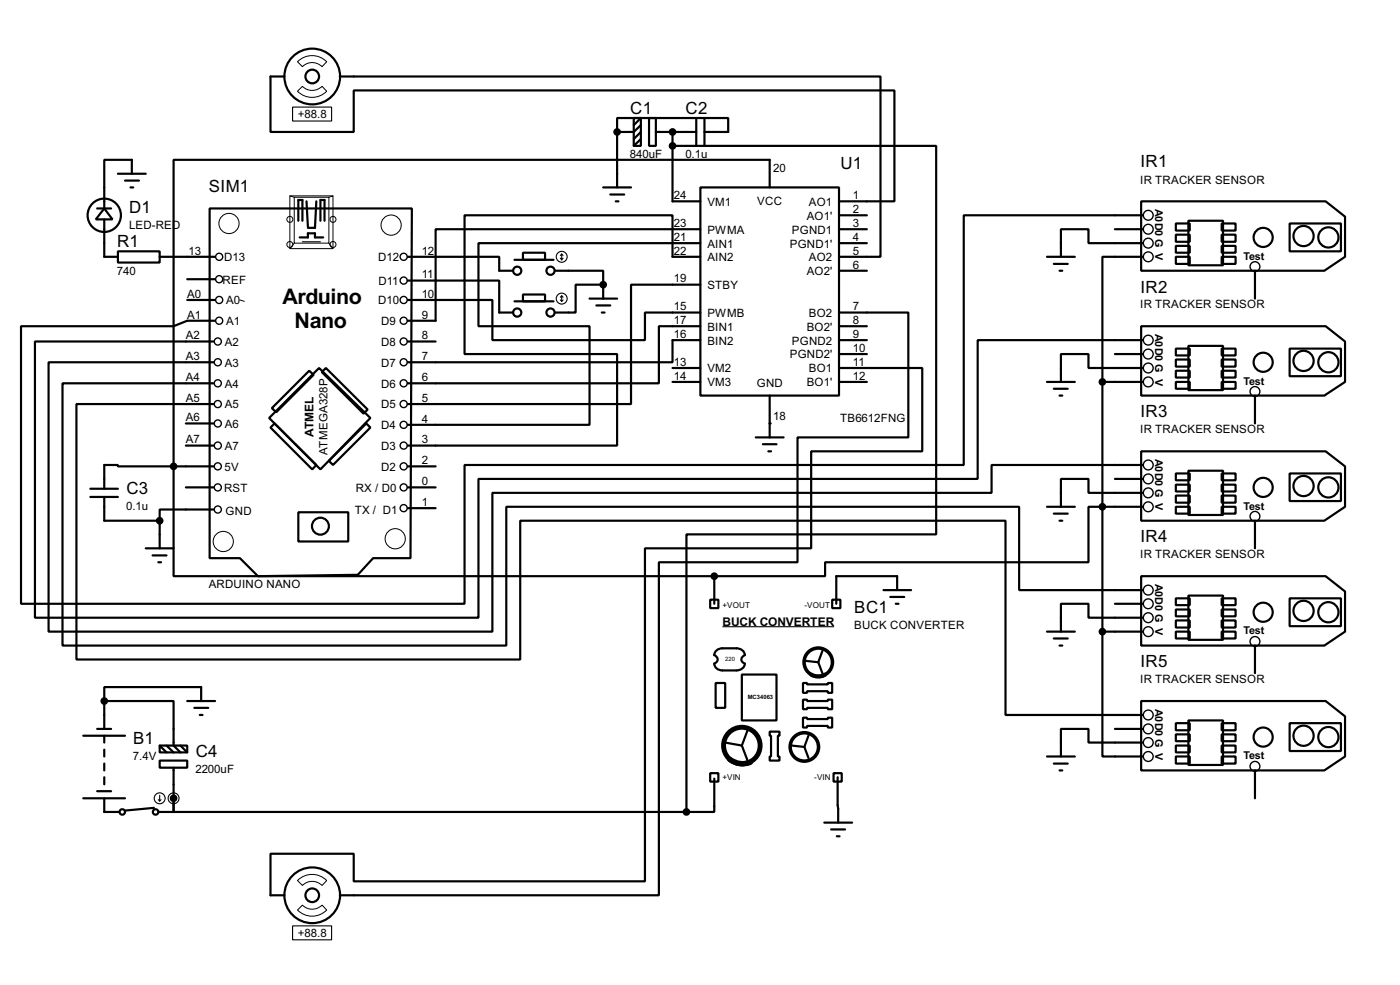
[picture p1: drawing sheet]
<svg xmlns="http://www.w3.org/2000/svg" width="256mm" height="180mm" viewBox="0 0 256 180" stroke-linecap="round" stroke-linejoin="round" font-family="sans-serif">
<g fill="none" stroke="#000" stroke-width=".4">
<path d="M52.1 14h-2.5v10.2h15.2v-7.6h99.1v20.3h-10.2M62.3 14h99v33h-7.6M17.8 38.2h2.6M19.1 38.2l1.5 2h-3zM21.6 31.8h5.1M22.9 33.1h2.6M23.9 34.3h.5M24.2 31.8v-2.5h-5.1v8.9M38.4 38.2h37.1l-.3 64h-6.8l-2.8 3-18.3 .3-3.3-3.3h-5.6zM56.2 36.9l.2 4.6M58 36.9l-.3 4.8h-1.3M110.5 34.3h5.1"/>
<path d="M111.8 35.6h2.6M112.8 36.9h.5M113.1 24.2v-2.6h20.3v2.6h-4.3M113.1 24.2v10.1M116.1 21.6h1.3v5.1h-1.3zM117.4 22.9l-1.3 1.3h-3M117.4 25.5l-1.3 1.2M117.4 24.2l-1.3 1.3M117.4 21.6l-1.3 1.3M118.9 21.6h1.3v5.1h-1.3zM120.2 24.2h7.4M123.2 26.7h48.3v71.1h-45.7v50.8"/>
<path d="M123.2 24.2v12.7h5.1M127.6 21.6v5.1M128.3 34.3h25.4v38.1h-25.4zM129.1 21.6v5.1M141 34.3v-5h-109.2v56.1M153.7 39.4h5.1M209.1 36.9h33.8l3.5 2.8v7.3l-3.8 2.6h-33.5zM209.4 39.4h-32.8v45.7h-91.5v25.4h-81.2v-50.8h27.9l2.5-1h5.1M19.1 40.2v6.8h2.5M21.6 46h7.7v2.1h-7.7zM29.3 47h10.1M34.3 54.9h5.1"/>
<path d="M34.3 51.1h5.1M54.7 40.4v-3.8h.7v3.8M54.9 43.5h1.5v-.8h1.3v.8h1.5M58.7 40.4v-3.8h.8v3.8M74.7 54.9h15.5v7.4h28v-5.1h10.1M74.7 51.4h16.8v5.8h2.5M74.7 47h16.8v2.6h2.5M94.3 47.6h7.1M94.3 55.2h7.1M95.8 46.3h4.1v1.3h-4.1zM95.8 53.9h4.1v1.3h-4.1zM101.7 49.6h8.8v2.5"/>
<path d="M108 54.7h5.1M109.3 55.9h2.5M110.3 57.2h.5M110.5 52.1h-5v5.1h-3.8M110.5 52.1v2.6M128.3 47h-5.1v-7.6h-38.1v25.4h28v16.8h-38.4M128.3 44.5h-40.6v15.2h20.3v18.1h-33.3M128.3 52.1h-12.7v21.9h-40.9M128.3 59.7h-7.6v10.5h-46M128.3 42h-48.5v16.7h-5.1M153.7 57.2h12.7v22.9h-20.3v22.8h-25.4v61h-58.4M153.7 42h5.1"/>
<path d="M153.7 44.5h5.1M153.7 59.7h5.1M153.7 49.6h5.1M191.8 47h5.1M193.1 48.3h2.5M194.1 49.6h.5M204.3 42h5.1M209.1 59.7h33.8l3.5 2.8v7.4l-3.8 2.5h-33.5zM209.4 44.5h-10v-2.5h-5v5M209.4 47h-7.4v22.9M215.4 43h2.6v1.3h-2.6zM215.4 40.9h2.6v1.3h-2.6z"/>
<path d="M215.4 47h2.6v1.3h-2.6zM215.4 45h2.6v1.3h-2.6zM217.7 40.4h6.4v8.2h-6.4zM223.8 43h2.6v1.3h-2.6zM223.8 40.9h2.6v1.3h-2.6zM223.8 47h2.6v1.3h-2.6zM223.8 45h2.6v1.3h-2.6zM229.9 49.6v5.1M236.3 40.9h9.4v5.1h-9.4zM34.1 77.5h5.1M39.2 74h-25.2v46.7h81.3v-25.4h88.9v35.6h25.2M39.2 70.2h-27.7v48h81.3v-25.4h93.9v15.2h22.7"/>
<path d="M39.2 66.3h-30.3v49.3h81.3v-25.4h91.5v-5.1h27.7M49.6 78.3l.7-.8 7.7 7.6-.8 .8zM49.8 74.7l6.9-6.8 .8 .7-6.9 6.9zM58.5 67.4l9.4 9.1-9.2 9.4-9.4-9.4zM59 68.1l.7-.7 7.7 7.6-.8 .7zM74.7 62.5h5.1M123.2 69.9h5.1M123.2 67.4h5.1M128.3 62.3h-5.1v4h-48.5M141 72.4v7.7M153.7 67.4h15.3v15.2h-20.4v17.8h-30.4v60.9h-53.4v-5h-15.2v7.6h2.5M153.7 69.9h5.1"/>
<path d="M153.7 62.3h5.1M153.7 64.8h5.1M191.8 69.9h5.1M193.1 71.2h2.5M194.1 72.4h.5M202 69.9h7.4M202 69.9v45.7M204.3 64.8h5.1M209.4 62.3h-30.3v25.4h-91.4v25.4h-81.3v-50.6h32.8M209.4 67.4h-10v-2.6h-5v5.1M215.4 65.8h2.6v1.3h-2.6zM215.4 63.8h2.6v1.3h-2.6z"/>
<path d="M215.4 69.9h2.6v1.3h-2.6zM215.4 67.9h2.6v1.2h-2.6zM217.7 63.3h6.4v8.1h-6.4zM223.8 65.8h2.6v1.3h-2.6zM223.8 63.8h2.6v1.3h-2.6zM223.8 69.9h2.6v1.3h-2.6zM223.8 67.9h2.6v1.2h-2.6zM229.9 72.4v5.1M236.3 63.8h9.4v5.1h-9.4zM16.6 91h5M16.6 89.5h5M19.1 91v4.3h10.2"/>
<path d="M29.3 95.3v5.1M31.8 85.4h-10.2v-.3h-2.5v4.4M31.8 85.4v20.1h99.1M31.8 85.4h7.4M34.1 89.2h5.1M34.1 81.6h5.1M39.2 93.3h-9.9v2M54.7 93.8h9.1v5.3h-9.1zM60.3 84.4l6.8-6.9 .8 .8-6.9 6.8zM74.7 85.4h5.1M74.7 89.2h5.1M74.7 93h5.1"/>
<path d="M138.5 80.1h5.1M139.8 81.3h2.5M140.8 82.6h.5M191.8 92.8h5.1M193.1 94h2.5M194.1 95.3h.5M204.3 87.7h5.1M209.1 82.6h33.8l3.5 2.8v7.4l-3.8 2.5h-33.5zM209.4 90.2h-10v-2.5h-5v5.1M209.4 92.8h-10v10.1h-48.2v2.6h-20.3M215.4 88.7h2.6v1.3h-2.6zM215.4 86.7h2.6v1.2h-2.6z"/>
<path d="M215.4 92.8h2.6v1.2h-2.6zM215.4 90.7h2.6v1.3h-2.6zM217.7 86.2h6.4v8.1h-6.4zM223.8 88.7h2.6v1.3h-2.6zM223.8 86.7h2.6v1.2h-2.6zM223.8 92.8h2.6v1.2h-2.6zM223.8 90.7h2.6v1.3h-2.6zM229.9 95.3v5.1M236.3 86.7h9.4v5h-9.4zM26.7 100.4h5.1M28 101.7h2.5M29 102.9h.5"/>
<path d="M130.1 109.8h1.5v1.5h-1.5zM130.9 105.5v5M131.1 119.2l.8-.5h3a1.46 1.46 0 0 1 1.6 1.2 .79 .79 0 0 0-.5 1.3l.5 .3a1.39 1.39 0 0 1-1.6 1.2h-2.5a1.4 1.4 0 0 1-1.5-1.2l.4-.4a.79 .79 0 0 0-.4-1.2zM150.7 119.2l-.8 2M152.5 109.8h1.5v1.5h-1.5zM161.9 108h5M163.1 109.3h2.6M164.1 110.5h.5M164.4 108v-2.5h-11.2v5M191.8 115.6h5.1M193.1 116.9h2.5M194.1 118.2h.5"/>
<path d="M202 115.6v22.9h7.4M202 115.6h7.4M204.3 110.5h5.1M209.1 105.5h33.8l3.5 2.8v7.3l-3.8 2.6h-33.5zM209.4 113.1h-10v-2.6h-5v5.1M215.4 111.6h2.6v1.2h-2.6zM215.4 109.5h2.6v1.3h-2.6zM215.4 115.6h2.6v1.3h-2.6zM215.4 113.6h2.6v1.3h-2.6zM217.7 109h6.4v8.1h-6.4zM223.8 111.6h2.6v1.2h-2.6zM223.8 109.5h2.6v1.3h-2.6z"/>
<path d="M223.8 115.6h2.6v1.3h-2.6zM223.8 113.6h2.6v1.3h-2.6zM229.9 118.2v5M236.3 109.5h9.4v5.1h-9.4zM15.3 134.7h7.6M17.8 133.4h2.6M19.1 128.3v-2.5h17.8v2.5M19.1 128.3h12.7v8.2l1.3 1.2M19.1 128.3v5.1M19.1 134.7v1.2M19.1 137.2v1.3M19.1 139.8v1.2"/>
<path d="M29.3 139.2h5v1.3h-5zM29.3 136.5h5v1.2h-5zM29.3 136.5l1.2 1.2M30.5 136.5l1.3 1.2M33.1 136.5l1.2 1.2M34.3 128.3h5.1M35.6 129.6h2.6M36.6 130.9h.5M131.1 125h1.8v4.6h-1.8zM132.9 135.9l3 .6M135.9 123.5h6.4v8.4h-6.4zM135.9 136.5l1.1 2.7"/>
<path d="M137 133.7l-1.1 2.8M141 133.9h1.8v.8h-.3v3.8h.3v.7h-1.8v-.7h.3v-3.8h-.3zM145.1 136.5l2.3 .2M147.1 125h.8v.3h3.8v-.3h.8v1.8h-.8v-.3h-3.8v.3h-.8zM147.1 128.1h.8v.2h3.8v-.2h.8v1.7h-.8v-.2h-3.8v.2h-.8zM147.1 131.4h.8v.2h3.8v-.2h.8v1.8h-.8v-.3h-3.8v.3h-.8zM147.4 136.7l.7 2M147.6 121l2.3 .2M148.1 134.7l-.7 2M149.9 121.2l.8 2M191.8 138.5h5.1M193.1 139.8h2.5"/>
<path d="M204.3 133.4h5.1M209.1 128.3h33.8l3.5 2.8v7.4l-3.8 2.5h-33.5zM209.4 135.9h-10v-2.5h-5v5.1M215.4 134.4h2.6v1.3h-2.6zM215.4 132.4h2.6v1.3h-2.6zM215.4 138.5h2.6v1.3h-2.6zM215.4 136.5h2.6v1.2h-2.6zM217.7 131.9h6.4v8.1h-6.4zM223.8 134.4h2.6v1.3h-2.6zM223.8 132.4h2.6v1.3h-2.6zM223.8 138.5h2.6v1.3h-2.6zM223.8 136.5h2.6v1.2h-2.6z"/>
<path d="M236.3 132.4h9.4v5.1h-9.4zM15.3 146.1h7.6M17.8 144.8h2.6M19.1 142.3v1.3M19.1 146.1v2.5h2.8M28.2 147.9l-5.3 .5M31.8 146.1v2.5h94M31.8 140.5v8.1h-2.8M130.1 141.5h1.5v1.6h-1.5zM130.9 142.5v6.1h-5.1M151 150.6h5.1M152.3 151.8h2.5"/>
<path d="M152.7 141.5h1.5v1.6h-1.5zM153.3 153.1h.5M153.5 142.3l.1 8.3M194.1 141h.5M229.9 141v5.1"/>
<circle cx="57.2" cy="14" r="5.1"/>
<circle cx="57.2" cy="14" r="1.25"/>
<circle cx="19.1" cy="39.4" r="3.1"/>
<circle cx="94.7" cy="57.2" r=".75"/>
<circle cx="94.7" cy="49.6" r=".75"/>
<circle cx="100.8" cy="57.2" r=".75"/>
<circle cx="100.8" cy="49.6" r=".75"/>
<circle cx="231.4" cy="43.5" r="1.75"/>
<circle cx="238.8" cy="43.2" r="1.85"/>
<circle cx="243.3" cy="43.5" r="1.85"/>
<circle cx="231.4" cy="66.3" r="1.75"/>
<circle cx="238.8" cy="66.1" r="1.85"/>
<circle cx="243.3" cy="66.3" r="1.85"/>
<circle cx="58.7" cy="96.3" r="1.55"/>
<circle cx="231.4" cy="89.2" r="1.75"/>
<circle cx="238.8" cy="89" r="1.85"/>
<circle cx="243.3" cy="89.2" r="1.85"/>
<circle cx="231.4" cy="112.1" r="1.75"/>
<circle cx="238.8" cy="111.8" r="1.85"/>
<circle cx="243.3" cy="112.1" r="1.85"/>
<circle cx="231.4" cy="134.9" r="1.75"/>
<circle cx="238.8" cy="134.7" r="1.85"/>
<circle cx="243.3" cy="134.9" r="1.85"/>
<circle cx="22.4" cy="148.6" r=".5"/>
<circle cx="28.5" cy="148.6" r=".5"/>
<circle cx="57.2" cy="163.9" r="5.1"/>
<circle cx="57.2" cy="163.9" r="1.25"/>
</g>
<g fill="#000">
<circle cx="113.1" cy="24.2" r=".2"/>
<circle cx="123.2" cy="24.2" r=".2"/>
<circle cx="110.5" cy="52.1" r=".2"/>
<circle cx="141" cy="77.5" r=".2"/>
<circle cx="130.9" cy="105.5" r=".2"/>
<circle cx="19.1" cy="148.6" r=".2"/>
</g>
<circle cx="135.9" cy="136.5" r="3.4" fill="none" stroke="#000" stroke-width=".9"/>
<path d="M133.7 139a3.8 3.8 0 0 0 3.8 .5" fill="none" stroke="#000" stroke-width="1"/>
<g fill="none" stroke="#000" stroke-width=".65">
<circle cx="147.3" cy="136.7" r="2.6"/>
<circle cx="149.9" cy="121.2" r="2.6"/>
</g>
<path d="M148.6 123.5a2.46 2.46 0 0 0 2.6 0" fill="none" stroke="#000" stroke-width=".75"/>
<g fill="none" stroke="#000" stroke-width=".2">
<path d="M53.6 19.6h7.2v2.6h-7.2zM55.4 44.3h3.3M102.7 47.3l.2 .3M102.7 54.9l.2 .3M102.9 46.5v1.1M102.9 54.2v1M102.9 46.5l-.2 .3M102.9 46.5l.3 .3M102.9 54.2l-.2 .2M102.9 54.2l.3 .2M103.2 47.3l-.3 .3M103.2 54.9l-.3 .3"/>
<path d="M132.4 114.7h20.4M29 146.4l.3 .2M29.3 145.6v1M29.5 146.4l-.2 .2M31.8 145.6l-.2 .3M31.8 145.6l.3 .3M31.8 145.6v1M53.6 169.5h7.2v2.5h-7.2z"/>
<circle cx="102.9" cy="47" r="1"/>
<circle cx="102.9" cy="54.7" r="1"/>
<circle cx="29.2" cy="146.1" r="1"/>
<circle cx="31.8" cy="146.1" r="1"/>
</g>
<g fill="none" stroke="#000" stroke-width=".18">
<path d="M54.5 16.7l.9-.9a2.53 2.53 0 0 0 3.6 0l.9 .9a3.7 3.7 0 0 1-5.4 0zM54.5 11.3a3.7 3.7 0 0 1 5.4 0l-.9 .9a2.54 2.54 0 0 0-3.6 0zM53.1 35.9h7.9v9.6h-7.9zM53.1 35.9l.8 .2M53.9 36.1h6.4v8.4h-6.4zM61 35.9l-.7 .2M44 54.9l.8 .3M53.9 44.5l-.8 1M60.3 44.5l.7 1M54.5 166.6l.9-.9a2.53 2.53 0 0 0 3.6 0l.9 .9a3.7 3.7 0 0 1-5.4 0zM54.5 161.2a3.7 3.7 0 0 1 5.4 0l-.9 .9a2.54 2.54 0 0 0-3.6 0z"/>
<circle cx="41.9" cy="40.9" r="1.85"/>
<circle cx="53.1" cy="40.2" r=".55"/>
<circle cx="53.1" cy="44.8" r=".55"/>
<circle cx="61" cy="44.8" r=".55"/>
<circle cx="61" cy="40.2" r=".55"/>
<circle cx="71.6" cy="41.2" r="1.85"/>
<circle cx="40.9" cy="99.1" r="1.85"/>
<circle cx="72.4" cy="98.6" r="1.85"/>
</g>
<g fill="none" stroke="#000" stroke-width=".25">
<circle cx="210.3" cy="39.4" r=".9"/>
<circle cx="40.1" cy="58.7" r=".65"/>
<circle cx="40.1" cy="51.1" r=".65"/>
<circle cx="40.1" cy="54.9" r=".65"/>
<circle cx="40.1" cy="47" r=".65"/>
<circle cx="73.9" cy="58.7" r=".65"/>
<circle cx="73.9" cy="51.4" r=".65"/>
<circle cx="73.9" cy="54.9" r=".65"/>
<circle cx="73.9" cy="47" r=".65"/>
<circle cx="210.3" cy="42" r=".9"/>
<circle cx="210.3" cy="47" r=".9"/>
<circle cx="210.3" cy="44.5" r=".9"/>
<circle cx="229.9" cy="48.8" r=".9"/>
<circle cx="39.9" cy="77.5" r=".65"/>
<circle cx="39.9" cy="66.3" r=".65"/>
<circle cx="39.9" cy="62.5" r=".65"/>
<circle cx="39.9" cy="70.2" r=".65"/>
<circle cx="39.9" cy="74" r=".65"/>
<circle cx="73.9" cy="77.8" r=".65"/>
<circle cx="73.9" cy="66.3" r=".65"/>
<circle cx="73.9" cy="70.2" r=".65"/>
<circle cx="73.9" cy="62.5" r=".65"/>
<circle cx="73.9" cy="74" r=".65"/>
<circle cx="210.3" cy="67.4" r=".9"/>
<circle cx="210.3" cy="62.3" r=".9"/>
<circle cx="210.3" cy="69.9" r=".9"/>
<circle cx="210.3" cy="64.8" r=".9"/>
<circle cx="229.9" cy="71.7" r=".9"/>
<circle cx="39.9" cy="85.4" r=".65"/>
<circle cx="39.9" cy="89.2" r=".65"/>
<circle cx="39.9" cy="93.3" r=".65"/>
<circle cx="39.9" cy="81.6" r=".65"/>
<circle cx="73.9" cy="89.2" r=".65"/>
<circle cx="73.9" cy="93" r=".65"/>
<circle cx="73.9" cy="81.6" r=".65"/>
<circle cx="73.9" cy="85.4" r=".65"/>
<circle cx="210.3" cy="87.7" r=".9"/>
<circle cx="210.3" cy="90.2" r=".9"/>
<circle cx="210.3" cy="92.8" r=".9"/>
<circle cx="210.3" cy="85.1" r=".9"/>
<circle cx="229.9" cy="94.5" r=".9"/>
<circle cx="210.3" cy="115.6" r=".9"/>
<circle cx="210.3" cy="113.1" r=".9"/>
<circle cx="210.3" cy="110.5" r=".9"/>
<circle cx="210.3" cy="108" r=".9"/>
<circle cx="229.9" cy="117.4" r=".9"/>
<circle cx="210.3" cy="130.9" r=".9"/>
<circle cx="210.3" cy="138.5" r=".9"/>
<circle cx="210.3" cy="135.9" r=".9"/>
<circle cx="210.3" cy="133.4" r=".9"/>
<circle cx="229.9" cy="140.3" r=".9"/>
</g>
<g fill="#000" stroke="#000" stroke-width=".4">
<circle cx="113" cy="24.2" r=".5"/>
<circle cx="123.2" cy="24.2" r=".5"/>
<circle cx="123.2" cy="26.7" r=".5"/>
<circle cx="110.5" cy="52.1" r=".5"/>
<circle cx="201.9" cy="69.9" r=".5"/>
<circle cx="29.2" cy="95.3" r=".5"/>
<circle cx="31.8" cy="85.4" r=".5"/>
<circle cx="201.9" cy="92.8" r=".5"/>
<circle cx="130.8" cy="105.5" r=".5"/>
<circle cx="201.9" cy="115.6" r=".5"/>
<circle cx="19.1" cy="128.3" r=".5"/>
<circle cx="31.8" cy="146.1" r=".5"/>
<circle cx="125.7" cy="148.6" r=".5"/>
</g>
<g font-size="4.4">
<text x="51.8" y="55.6">Arduino</text>
<text x="54" y="60.1">Nano</text>
</g>
<g font-size="3.5">
<text x="115.5" y="20.8">C1</text>
<text x="125.6" y="20.8">C2</text>
<text x="38.3" y="35.2">SIM1</text>
<text x="154" y="31">U1</text>
<text x="208.9" y="30.7">IR1</text>
<text x="23.7" y="39.1">D1</text>
<text x="21.5" y="45.2">R1</text>
<text x="208.9" y="53.6">IR2</text>
<text x="208.9" y="76.4">IR3</text>
<text x="23.2" y="90.4">C3</text>
<text x="208.9" y="99.3">IR4</text>
<text x="156.5" y="112.2">BC1</text>
<text x="208.9" y="122.1">IR5</text>
<text x="24.4" y="136.1">B1</text>
<text x="35.9" y="138.6">C4</text>
</g>
<g font-size="2.5">
<text x="57.5" y="79.9" transform="rotate(-90 57.5 79.9)">ATMEL</text>
<text x="132.4" y="114.6">BUCK CONVERTER</text>
</g>
<g font-size="2.4">
<text x="54.6" y="21.7">+88.8</text>
<text x="115.4" y="28.9">840uF</text>
<text x="125.6" y="28.9">0.1u</text>
<text x="141.7" y="31.4">20</text>
<text x="208.9" y="33.6">IR TRACKER SENSOR</text>
<text x="23.6" y="42">LED-RED</text>
<text x="123.5" y="36.5">24</text>
<text x="123.5" y="41.6">23</text>
<text x="129.6" y="37.7">VM1</text>
<text x="138.7" y="37.6">VCC</text>
<text x="147.8" y="40.2">AO1'</text>
<text x="148.2" y="37.7">AO1</text>
<text x="156.3" y="36.5">1</text>
<text x="156.3" y="39">2</text>
<text x="156.3" y="41.6">3</text>
<text x="34.6" y="46.6">13</text>
<text x="41.1" y="47.8">D13</text>
<text x="69.3" y="47.8">D12</text>
<text x="77.3" y="46.6">12</text>
<text x="123.5" y="44.1">21</text>
<text x="123.5" y="46.6">22</text>
<text x="129.6" y="42.7">PWMA</text>
<text x="129.6" y="45.3">AIN1</text>
<text x="129.6" y="47.8">AIN2</text>
<text x="144.7" y="45.3">PGND1'</text>
<text x="145.1" y="42.7">PGND1</text>
<text x="148.2" y="47.8">AO2</text>
<text x="156.3" y="46.6">5</text>
<text x="156.3" y="44.1">4</text>
<text x="21.4" y="50.3">740</text>
<text x="40.8" y="51.9">REF</text>
<text x="69.3" y="52.2">D11</text>
<text x="77.3" y="51">11</text>
<text x="123.5" y="51.7">19</text>
<text x="129.6" y="52.9">STBY</text>
<text x="147.8" y="50.4">AO2'</text>
<text x="156.3" y="49.2">6</text>
<text x="34.3" y="58.3">A1</text>
<text x="34.3" y="54.5">A0</text>
<text x="41.4" y="59.5">A1</text>
<text x="41.4" y="55.7">A0</text>
<text x="69.3" y="55.7">D10</text>
<text x="69.8" y="59.5">D9</text>
<text x="77.3" y="58.3">9</text>
<text x="77.3" y="54.5">10</text>
<text x="123.5" y="56.8">15</text>
<text x="123.5" y="59.3">17</text>
<text x="129.6" y="58">PWMB</text>
<text x="148.2" y="58">BO2</text>
<text x="156.3" y="56.8">7</text>
<text x="156.3" y="59.3">8</text>
<text x="208.9" y="56.4">IR TRACKER SENSOR</text>
<text x="34" y="65.9">A3</text>
<text x="34" y="62.1">A2</text>
<text x="41.2" y="63.3">A2</text>
<text x="69.8" y="63.3">D8</text>
<text x="77.3" y="65.9">7</text>
<text x="77.3" y="62.1">8</text>
<text x="123.5" y="61.9">16</text>
<text x="129.6" y="60.5">BIN1</text>
<text x="129.6" y="63.1">BIN2</text>
<text x="144.7" y="65.6">PGND2'</text>
<text x="145.1" y="63.1">PGND2</text>
<text x="147.8" y="60.5">BO2'</text>
<text x="156.3" y="61.9">9</text>
<text x="156.3" y="64.4">10</text>
<text x="34" y="69.8">A4</text>
<text x="41.2" y="70.9">A4</text>
<text x="41.2" y="67.1">A3</text>
<text x="69.8" y="67.1">D7</text>
<text x="69.8" y="70.9">D6</text>
<text x="77.3" y="69.8">6</text>
<text x="123.5" y="67">13</text>
<text x="123.5" y="69.5">14</text>
<text x="129.6" y="68.1">VM2</text>
<text x="129.6" y="70.7">VM3</text>
<text x="138.6" y="70.8">GND</text>
<text x="147.8" y="70.7">BO1'</text>
<text x="148.2" y="68.1">BO1</text>
<text x="156.3" y="67">11</text>
<text x="156.3" y="69.5">12</text>
<text x="34" y="73.6">A5</text>
<text x="34" y="77.1">A6</text>
<text x="41.2" y="74.8">A5</text>
<text x="69.8" y="74.8">D5</text>
<text x="77.3" y="77.4">4</text>
<text x="77.3" y="73.6">5</text>
<text x="141.7" y="76.9">18</text>
<text x="153.9" y="77.2">TB6612FNG</text>
<text x="34" y="81.1">A7</text>
<text x="41.2" y="82.4">A7</text>
<text x="41.2" y="78.3">A6</text>
<text x="60" y="83.2" transform="rotate(-90 60 83.2)">ATMEGA328P</text>
<text x="69.8" y="78.6">D4</text>
<text x="69.8" y="82.4">D3</text>
<text x="77.3" y="81.1">3</text>
<text x="208.9" y="79.3">IR TRACKER SENSOR</text>
<text x="41.2" y="86.2">5V</text>
<text x="69.8" y="86.2">D2</text>
<text x="77.3" y="88.8">0</text>
<text x="77.3" y="85">2</text>
<text x="23.1" y="93.3">0.1u</text>
<text x="41" y="90">RST</text>
<text x="41.3" y="94.3">GND</text>
<text x="65" y="94.1">TX / D1</text>
<text x="65.2" y="90">RX / D0</text>
<text x="77.3" y="92.6">1</text>
<text x="38.2" y="107.7">ARDUINO NANO</text>
<text x="208.9" y="102.2">IR TRACKER SENSOR</text>
<text x="156.5" y="115.1">BUCK CONVERTER</text>
<text x="208.9" y="125">IR TRACKER SENSOR</text>
<text x="24.4" y="139">7.4V</text>
<text x="35.8" y="141.6">2200uF</text>
<text x="54.6" y="171.5">+88.8</text>
</g>
<g font-size="2.2">
<text x="211.6" y="38.2" transform="rotate(90 211.6 38.2)">A0D0 G V</text>
<text x="227.8" y="47.5">Test</text>
<text x="211.6" y="61.1" transform="rotate(90 211.6 61.1)">A0D0 G V</text>
<text x="227.8" y="70.4">Test</text>
<text x="211.6" y="83.9" transform="rotate(90 211.6 83.9)">A0D0 G V</text>
<text x="227.8" y="93.3">Test</text>
<text x="211.6" y="106.8" transform="rotate(90 211.6 106.8)">A0D0 G V</text>
<text x="227.8" y="116.1">Test</text>
<text x="211.6" y="129.7" transform="rotate(90 211.6 129.7)">A0D0 G V</text>
<text x="227.8" y="139">Test</text>
</g>
<g font-size="1.7">
<text x="132.4" y="111.3">+VOUT</text>
<text x="147.4" y="111.3">-VOUT</text>
<text x="132.4" y="142.7">+VIN</text>
<text x="149.2" y="142.7">-VIN</text>
</g>
<g font-size="1.2">
<text x="132.9" y="121">220</text>
<text x="137" y="127.9">MC34063</text>
</g>
</svg>
